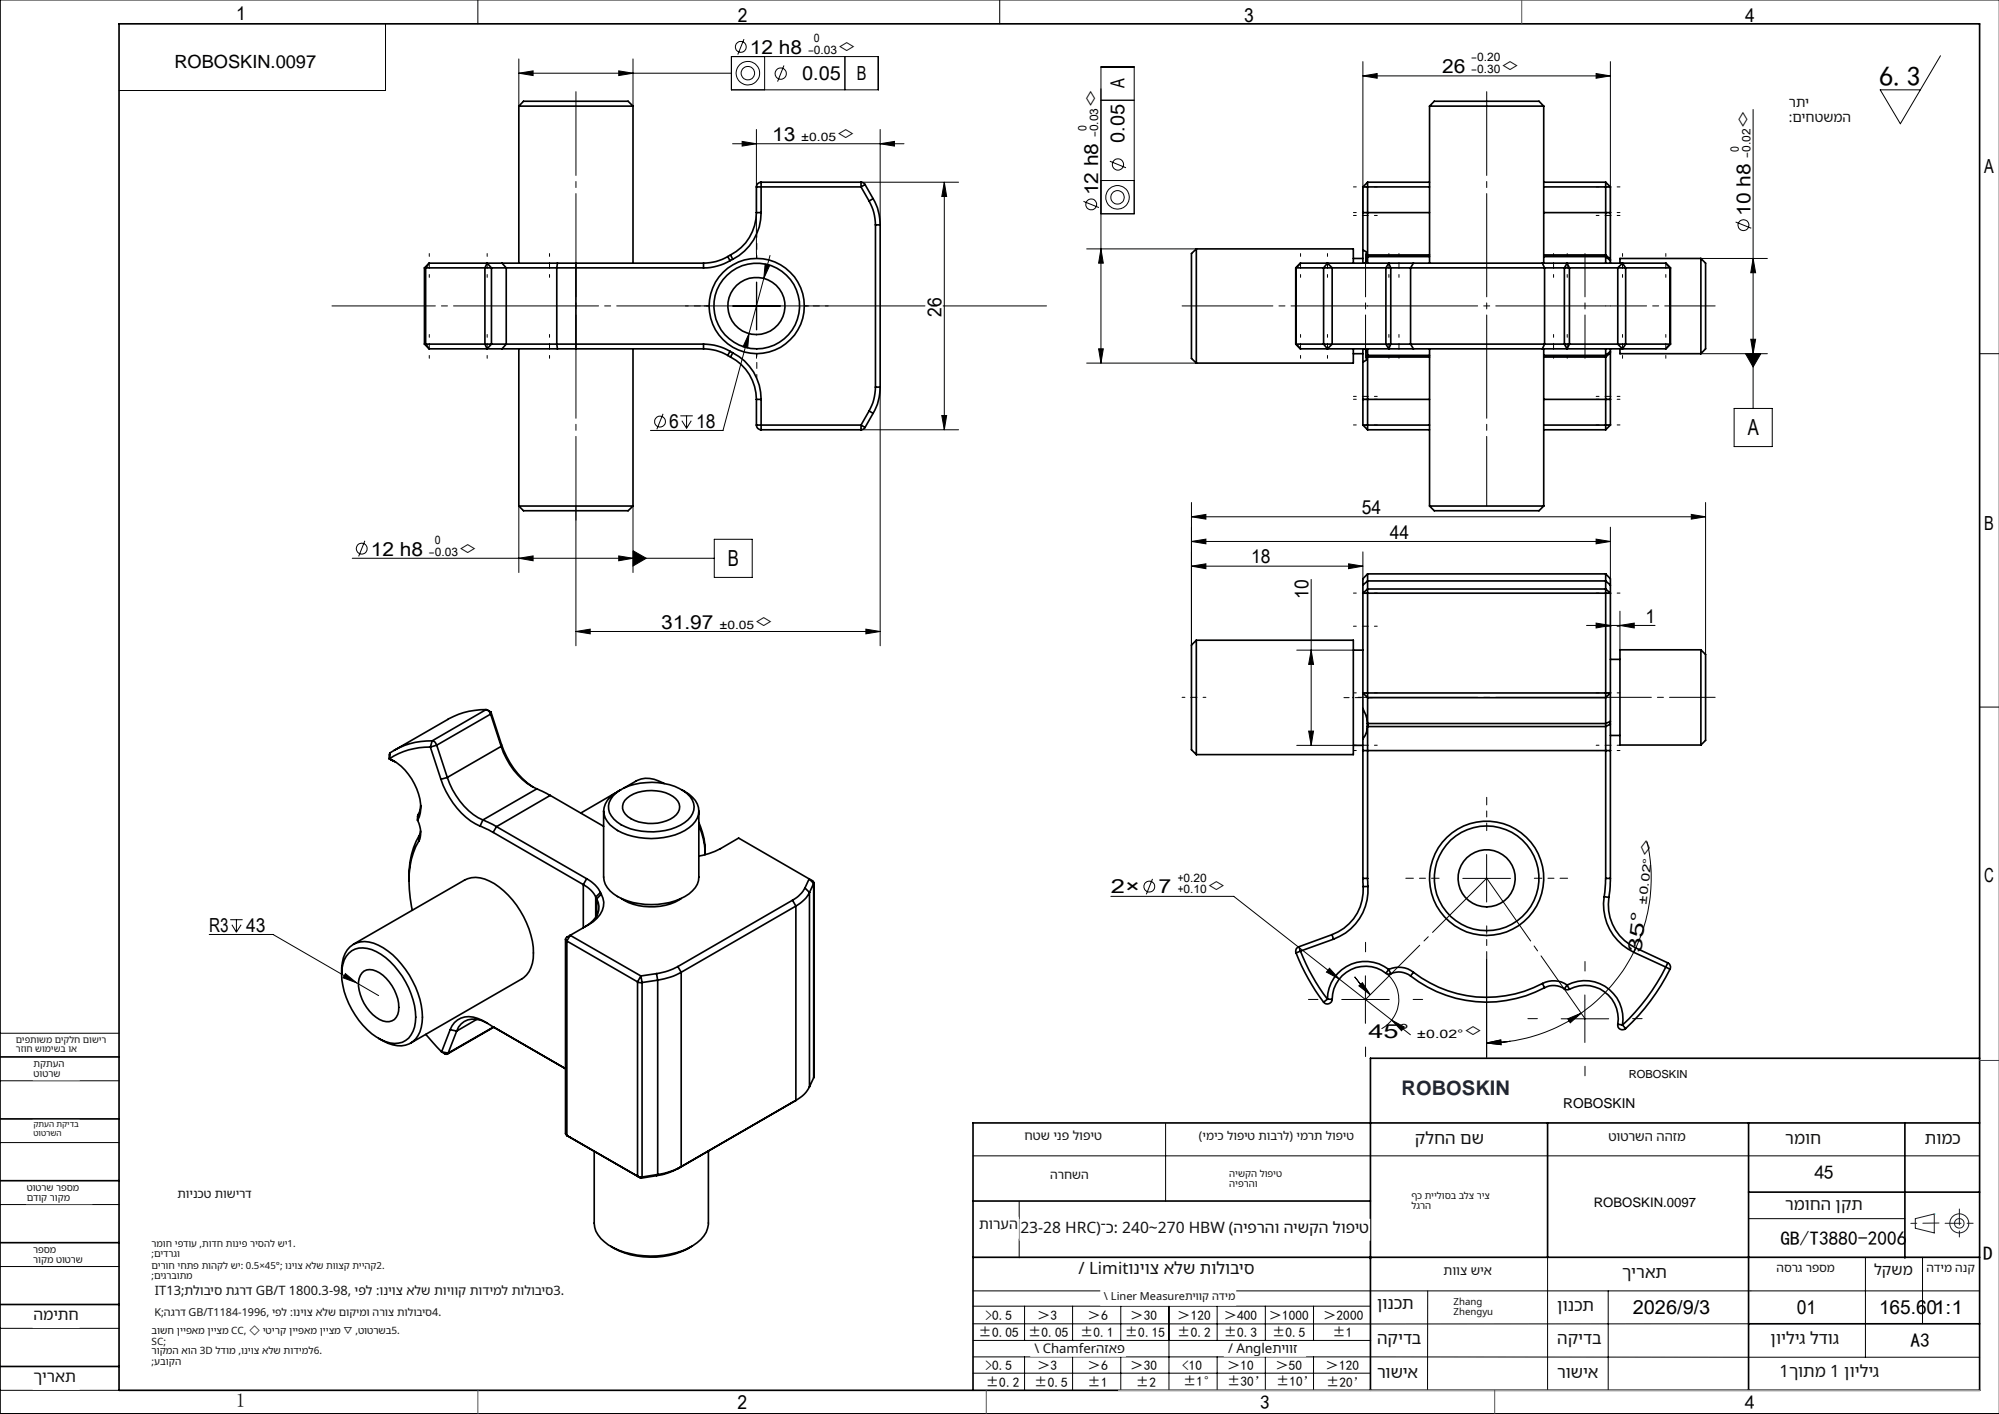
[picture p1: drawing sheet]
<svg xmlns="http://www.w3.org/2000/svg" width="420mm" height="297mm" viewBox="0 0 420 297" stroke-linecap="round" stroke-linejoin="round" font-family="sans-serif">
<g fill="none" stroke="#000" stroke-width=".21">
<path d="M100.4 0v5M210 0v5M420 0h-419.9v297h419.9M81 5v14h-56M109 15.4l3-.5v1zM109 12.4v9.9M109 15.4h44.7M130 14.9l3 .5-3 .5zM133 12.4v9.9M153.7 11.9h30.8v7h-30.8zM156.3 8.2l-1.3 3.3M160.7 11.9v7"/>
<path d="M164.7 13.8l-1.3 3.3M177.5 11.9v7M286.3 15.9l3-.5v1zM286.3 12.9v31.8M286.3 15.9h52M335.4 15.4l2.9 .5-2.9 .5zM338.3 12.9v31.8M407.7 11.7l-8.4 14.3-4.3-7.1h8.5M153.9 30.2h36M155.9 29.7l3 .5-3 .5zM158.9 27.2v26.1M180.9 38.3h20.5"/>
<path d="M184.9 30.2l3-.5v1zM184.9 27.2v20M198.4 38.3v52M198.4 38.3l.5 3h-1zM231.3 21.1h7M231.3 37.9h7M233.2 33.9l3.4 1.3M368.3 23v62.8M158.9 59.3v10M159 59.3v10M160.5 58.5l-8.6 31.9h-15.2M160.8 55.5l.9 .2-1.2 2.8z"/>
<path d="M161.8 53.7l-1.3 4.8M227.6 42.3l3.3 1.3M228.3 52.3h23.1M231.3 44.9h7v-30.8h-7v62.2M231.3 52.3l.5 3h-1zM357.4 54.3h13.9M364.7 46.6l3.2 1.3M368.3 54.3l.6 3h-1.1zM153.9 64.3h10.1M157.4 70.1l-.3 3-1-.3zM228.3 76.3h23.1M230.8 73.3h1l-.5 3z"/>
<path d="M357.4 74.3h13.9M366.7 74.3h3.3l-1.7 2.8zM367.8 71.3h1.1l-.6 3zM415.9 74.3h4.1M139.3 86.9l-1.3 3.3M142.9 87.3h2.7M143.3 88.4l1 1.6M144.3 87.3v2.7M145.2 88.4l-.9 1.6M180.9 90.3h20.5M184.9 81.3v54.3M197.9 87.3h1l-.5 3z"/>
<path d="M364.3 85.8h8.1v8h-8.1zM74 117.3h76.1M76.7 113.6l-1.3 3.3M109 117.3l3-.5v1zM109 106.3v14M121 106.3v29.3M130 116.8l3 .5-3 .5zM133 115.7l2.8 1.6-2.8 1.6zM133 106.3v14M150.1 113.3h7.9v8h-7.9zM250.3 113.7l3.1-.5v1zM250.3 108.5l3.1-.4v.9z"/>
<path d="M250.3 118.9l3.1-.5v1zM250.3 105.5v30M250.3 108.5h108.1M250.3 118.9h36M250.3 113.7h88M283.4 118.4l2.9 .5-2.9 .5zM286.3 115.9v5.7M335.4 113.2l2.9 .5-2.9 .5zM338.3 110.7v10.9M355.4 108.1l3 .4-3 .5zM358.4 105.5v32M121 132.6l3-.5v1z"/>
<path d="M121 132.6h63.9M181.9 132.1l3 .5-3 .5zM272.5 136.6h11.8M275.5 121.7v34.9M275.5 136.6l.5 3h-1zM333.3 131.4h14.4M335.4 130.9l2.9 .5-2.9 .5zM340.4 131.4l3-.5v1zM340.4 128.4v8.1M272.5 156.6h11.8M275 153.6h1l-.5 3zM415.9 148.5h4.1"/>
<path d="M312.3 179.5v10M346 176.8a34.5 34.5 0 0 1-13.8 36M44 196.3h13.4l22.2 12.8M48.4 193.2h2.6M48.7 194.2l1 1.6M49.7 193.2v2.6M50.7 194.2l-1 1.6M233.4 188.3h25.8l37.1 29M242.1 184.6l-1.3 3.3M307.3 184.5h10.1M0 217h25M72.6 204.5l2.3 1.9-2.8-1z"/>
<path d="M279.3 203.4l2.1 2.2-2.7-1.4zM281.9 209.9h10M284.6 205.2l3.3 3.7M285.5 207.1l.7-.7 1.7 2.5zM286.9 205v9.9M291.2 204.4a7 7 0 0 1-.9 11.7M292.4 214.3l2.7 1.4-.6 .8zM312.3 219.1l3-.7 .1 1zM312.3 201.5v20.6M317.3 218.7l-5 .4M328 214h10M329.4 214l2.8-1.2-2.3 2z"/>
<path d="M332.2 212.8a34.6 34.6 0 0 1-19.9 6.3M333 209v10M0 227h25M0 240h25M244.9 236v16.3M0 253h25M204.4 242.8h211.5M214.1 252.4v11.8M367.4 256h32.8M0 266h25M0 279h25M204.4 271.1h211.5"/>
<path d="M204.4 278.1h163M204.4 274.4h83.5M215.3 274.4v7.1M225.4 274.4v7.1M235.5 274.4v7.1M245.6 274.4v17.6M255.7 274.4v7.1M265.9 274.4v7.1M276 274.4v7.1M300 271.1l-.1 21M325.2 264.1v27.9M337.9 271.1v20.9"/>
<path d="M391.9 264.1v21M403.9 264.1v14M0 292h25M204.4 285l211.5 .1M204.4 288.4h83.5M204.5 281.5h83.5M215.3 285v7M225.4 285v7M235.5 285v7M255.7 285v7M265.9 285v7M276 285v7"/>
<path d="M287.9 292h128"/>
<circle cx="155.6" cy="9.8" r="1.14"/>
<circle cx="157.1" cy="15.4" r="1.42"/>
<circle cx="157.1" cy="15.4" r="2.47"/>
<circle cx="164" cy="15.4" r="1.18"/>
<circle cx="234.9" cy="34.5" r="1.18"/>
<circle cx="229.3" cy="42.9" r="1.14"/>
<circle cx="234.8" cy="41.4" r="2.47"/>
<circle cx="234.8" cy="41.5" r="1.42"/>
<circle cx="366.3" cy="47.3" r="1.15"/>
<circle cx="138.7" cy="88.6" r="1.15"/>
<circle cx="76" cy="115.2" r="1.15"/>
<circle cx="241.5" cy="186.2" r="1.14"/>
</g>
<g fill="none" stroke="#191924" stroke-width=".21">
<path d="M402.4 256l4-1v4l-4-1z"/>
<circle cx="411.7" cy="257" r="1"/>
<circle cx="411.7" cy="257" r="2"/>
</g>
<path d="M121 72.3v-16M286.9 72.3v-16M312.4 72.3v-16M333 72.3v-16" fill="none" stroke="#000" stroke-width=".21" stroke-dasharray="30.5 1.3 1.3 1.3" stroke-dashoffset="24.4"/>
<path d="M121 22.3v33M312.4 22.3v33M121 73.3v33M312.4 73.3v33" fill="none" stroke="#000" stroke-width=".21" stroke-dasharray="30.5 1.3 1.3 1.3" stroke-dashoffset="15.9"/>
<g fill="none" stroke="#000" stroke-width=".21" stroke-dasharray="30.5 1.3 1.3 1.3">
<path d="M121 22.3v-3M312.4 22.3v-3M121 56.3v-1M158.9 54.3v-1M286.9 53.3v3M312.4 56.3v-1M333 53.3v3M121 72.3v1M148.9 64.3h-1M158.9 74.3v1M168.9 64.3h1M251.4 64.3h-3"/>
<path d="M286.9 75.3v-3M287.4 64.3h-.1M312.4 72.3v1M333 75.3v-3M337.4 64.3h1M357.4 64.3h3M121 106.3v3M287.4 146.5h-2.1M337.4 146.5h1M340.4 146.5h-2M357.4 146.5h3M286.9 199.9v-2"/>
<path d="M276.9 209.9h-2M286.9 219.9v2M296.9 209.9h2M323 214h-2M333 204v-2M343 214h2M333 224v2"/>
</g>
<g fill="none" stroke="#000" stroke-width=".21" stroke-dasharray="30.5 1.3 1.3 1.3" stroke-dashoffset="29.9">
<path d="M289.4 39.3h-5M335.4 39.3h5M90.2 58.3v-5M102.4 58.3v-5M115.5 53.3v5M159 54.3v-5M273.3 58.3v-5M278.9 58.3v-5M284.4 44.6h5M284.4 45.3h5M291.8 58.3v-5M293.9 53.3v5"/>
<path d="M326.4 53.3v5M329.3 58.3v-5M340.4 44.6h-5M340.4 45.3h-5M340.9 58.3v-5M350 58.3v-5M90.2 70.3v5M102.4 70.3v5M115.5 75.3v-5M149 64.3h-5M159 74.3v5M169 64.3h5"/>
<path d="M273.3 70.3v5M278.9 70.3v5M291.8 70.3v5M293.9 75.3v-5M326.4 75.3v-5M329.3 70.3v5M340.9 70.3v5M350 70.3v5M284.4 83.3h5M284.4 83.9h5M289.4 89.3h-5M335.4 89.3h5"/>
<path d="M340.4 83.3h-5M340.4 83.9h-5M289.4 131.5h-5M289.4 124.6h-5M335.4 131.5h5M335.4 124.6h5M253.4 146.5h-5M284.4 156.5h5M284.4 157.6h5M289.4 145.5h-5M335.4 145.5h5M340.4 156.5h-5"/>
<path d="M340.4 157.6h-5"/>
</g>
<path d="M69.8 64.3h150.1" fill="none" stroke="#000" stroke-width=".21" stroke-dasharray="30.5 1.3 1.3 1.3" stroke-dashoffset="8.8"/>
<path d="M337.4 64.3h-50M337.4 146.5h-50" fill="none" stroke="#000" stroke-width=".21" stroke-dasharray="30.5 1.3 1.3 1.3" stroke-dashoffset="7.4"/>
<path d="M251.4 64.3h35.9M312.4 184.5l-25.5 25.4M312.4 184.5l20.6 29.5" fill="none" stroke="#000" stroke-width=".21" stroke-dasharray="30.5 1.3 1.3 1.3" stroke-dashoffset="14.4"/>
<path d="M357.4 64.3h-19" fill="none" stroke="#000" stroke-width=".21" stroke-dasharray="30.5 1.3 1.3 1.3" stroke-dashoffset="22.9"/>
<path d="M357.4 146.5h-17" fill="none" stroke="#000" stroke-width=".21" stroke-dasharray="30.5 1.3 1.3 1.3" stroke-dashoffset="23.9"/>
<path d="M282.4 146.5h6" fill="none" stroke="#000" stroke-width=".21" stroke-dasharray="30.5 1.3 1.3 1.3" stroke-dashoffset="29.4"/>
<path d="M312.4 174.5v-7M302.4 184.5h-7M312.4 194.5v7M322.4 184.5h7" fill="none" stroke="#000" stroke-width=".21" stroke-dasharray="30.5 1.3 1.3 1.3" stroke-dashoffset="28.9"/>
<g fill="none" stroke="#000" stroke-width=".35">
<path d="M25 5h390.9v287h-390.9zM109 22.3h24M109 22.3l1-1h22l1 1M109 22.3v33M133 22.3v33M158.9 39.3h22M158.9 39.3v5.4M159.9 38.3a.96 .96 0 0 0-1 1M159.9 38.3v6.4M159.9 38.3h21M180.9 38.3l.5 .1 .4 .4M180.9 39.3l1.7 2.9"/>
<path d="M180.9 38.3v1M181.8 38.8l-.9 .5M181.8 38.8l1.6 2.9M286.3 39.3h14.1M286.3 39.3v5.4M287.3 38.3v15.2M287.3 38.3h13.1M287.3 38.3l-1 1M300.4 22.3h23.9M300.4 22.3l.9-1h22.1l.9 1M300.4 22.3v33M324.3 39.3h14"/>
<path d="M324.3 38.3h13.1M324.3 22.3v33M337.4 38.3v15.2M337.4 38.3l.9 1M338.3 39.3v5.4M89.2 56.3h.2M89.2 56.3v16M89.4 56.3h12.5M89.4 56.3v16M90.2 55.3h12.1M90.2 55.3l-1 1M90.2 55.3l-.8 1"/>
<path d="M101.9 56.3h1.4M101.9 56.3v16M102.3 55.3l-.4 1M102.3 55.3l1 1M102.3 55.3h3.2M103.3 56.3v16M103.3 56.3h3.1M105.5 55.3h11.6M105.5 55.3l.9 1M106.4 56.3h10.6M106.4 56.3v16M117 56.3h30.8"/>
<path d="M117 56.3v16M117.1 55.3h3.9M117.1 55.3l-.1 1M121 55.3h26.8M121 55.3v18M147.8 55.3v1M152.9 53.9a10 10 0 0 1-5.1 1.4M152.9 53.9l.5 .8M153.4 54.7a11 11 0 0 1-5.6 1.6M153.5 53.5l-.6 .4M153.5 53.5l.5 1M154 54.5l-.6 .2"/>
<path d="M158.9 44.7a10 10 0 0 1-5.4 8.8M158.9 44.7h1M159.9 44.7a10.9 10.9 0 0 1-5.9 9.8M182.6 42.2a10.2 10.2 0 0 1 1.3 5M183.4 41.7a11.2 11.2 0 0 1 1.5 5.5M183.4 41.7l-.8 .5M183.9 47.2v34.1M183.9 47.2h1M184.9 47.2v34.1M251.4 52.3l-1.1 1v22l1.1 1M251.4 52.3v24M251.4 52.3h32.9v3"/>
<path d="M272.2 56.3h.1M272.2 56.3v16M272.3 56.3h5.8M272.3 56.3v16M273.2 55.3h5.7M273.2 55.3l-1 1M273.2 55.3l-.9 1M278.1 56.3h1.8M278.1 56.3v16M278.9 55.3h12.9M278.9 55.3l1 1M278.9 55.3l-.8 1"/>
<path d="M279.9 56.3h11.3M279.9 56.3v16M284.3 54.3h2M286.3 52.5l.6 .3 .4 .8M286.3 52.5v2.8M286.3 44.7v7.8M286.3 44.7h14.1M287.3 53.9l-.5 1.4M287.3 53.6v.3M287.3 53.9v1.4M287.3 53.5v.4M287.3 53.9h.1"/>
<path d="M287.3 53.5v.1M287.3 53.9h13.1M287.3 53.5h13.1M291.2 56.3h1M291.2 56.3v16M291.8 55.3h5.2M291.8 55.3l-.6 1M291.8 55.3l.4 1M292.2 56.3h4.2M292.2 56.3v16M296.4 56.3h28.1M296.4 56.3v16"/>
<path d="M297 55.3h27.1M297 55.3l-.6 1M324.1 55.3h5.1M324.1 55.3l.4 1M324.3 44.7h14M324.3 53.9h13.1M324.3 53.5h13.1M324.5 56.3h4.2M324.5 56.3v16M328.7 56.3h1M328.7 56.3v16M329.2 55.3h11.7"/>
<path d="M329.2 55.3l.5 1M329.2 55.3l-.5 1M329.7 56.3h10.2M329.7 56.3v16M337.4 53.9v1.4M337.4 53.5v.4M337.4 53.9l.9 .8M337.4 53.5l.9 1M338.3 54.7v.6M338.3 54.5v.2M338.3 44.7v9.8M339.9 56.3h1.7"/>
<path d="M339.9 56.3v16M340.9 55.3h9.1M340.9 55.3l-1 1M340.9 55.3l.7 1M341.6 56.3h9.3M341.6 56.3v16M350 55.3l1 1M350 55.3l.9 1M350.9 56.3h.1M350.9 56.3v16M351 56.3v16M357.4 54.3v20"/>
<path d="M357.4 54.3h-17v1M357.4 54.3l1 1v18l-1 1M89.2 72.3h.2M89.2 72.3l1 1M89.4 72.3h12.5M89.4 72.3l.8 1M90.2 73.3h12.1M101.9 72.3h1.4M101.9 72.3l.4 1M102.3 73.3h3.2M103.3 72.3l-1 1M103.3 72.3h3.1"/>
<path d="M105.5 73.3h11.6M106.4 72.3h10.6M106.4 72.3l-.9 1M109 73.3v33M117 72.3h30.8M117 72.3l.1 1M117.1 73.3h3.9M121 73.3h26.8M133 73.3v33M147.8 72.3a11 11 0 0 1 5.6 1.5M147.8 73.3a10 10 0 0 1 5.1 1.3M147.8 72.3v1"/>
<path d="M152.9 74.6l.6 .4M153.4 73.8l.6 .3M153.4 73.8l-.5 .8M153.5 75a10 10 0 0 1 5.4 8.9M154 74.1a10.8 10.8 0 0 1 5.9 9.8M154 74.1l-.5 .9M272.2 72.3h.1M272.2 72.3l1 1M272.3 72.3h5.8M272.3 72.3l.9 1M273.2 73.3h5.7M278.1 72.3h1.8"/>
<path d="M278.1 72.3l.8 1M278.9 73.3h12.9M279.9 72.3h11.3M279.9 72.3l-1 1M284.3 73.3v3h-32.9M284.3 74.3h2M286.3 73.3v2.8M286.3 76.1v7.8M286.8 73.3l.4 .8 .1 .5M287.3 74.6v.4M287.3 75l-.2 .5-.8 .6M287.3 74.6h.1"/>
<path d="M287.3 75h.1M287.3 73.3v1.3M287.3 75v15.3M287.3 74.6h13.1M287.3 75h13.1M291.2 72.3h1M291.2 72.3l.6 1M291.8 73.3h5.2M292.2 72.3h4.2M292.2 72.3l-.4 1M296.4 72.3h28.1M296.4 72.3l.6 1"/>
<path d="M297 73.3h27.1M300.4 73.3v33M324.1 73.3h5.1M324.3 73.3v33M324.3 74.6h13.1M324.3 75h13.1M324.5 72.3h4.2M324.5 72.3l-.4 1M328.7 72.3h1M328.7 72.3l.5 1M329.2 73.3h11.7M329.7 72.3h10.2"/>
<path d="M329.7 72.3l-.5 1M337.4 73.3v1.3M337.4 74.6v.4M337.4 75v15.3M338.3 73.3v.5M338.3 73.8v.3M338.3 74.1v9.8M338.3 73.8l-.9 .8M338.3 74.1l-.9 .9M339.9 72.3h1.7M339.9 72.3l1 1M340.4 73.3v1h17"/>
<path d="M340.9 73.3h9.1M341.6 72.3h9.3M341.6 72.3l-.7 1M350.9 72.3h.1M350.9 72.3l-.9 1M351 72.3l-1 1M158.9 89.3a.96 .96 0 0 0 1 1M158.9 89.3h22M158.9 83.9h1M158.9 83.9v5.4M159.9 83.9v6.4M159.9 90.3h21"/>
<path d="M180.9 89.3v1M180.9 89.3l.9 .5M181.8 89.8l-.4 .3-.5 .2M182.6 86.3l-1.7 3M182.6 86.3l.8 .5M183.4 86.8l-1.6 3M183.9 81.3a10.2 10.2 0 0 1-1.3 5M183.9 81.3h1M184.9 81.3a11.2 11.2 0 0 1-1.5 5.5M286.3 89.3h14.1M286.3 83.9h14.1M286.3 83.9v5.4"/>
<path d="M286.3 89.3l1 1M287.3 90.3h13.1M324.3 89.3h14M324.3 83.9h14M324.3 90.3h13.1M338.3 83.9v5.4M338.3 89.3l-.9 1M109 106.3h24M109 106.3l1 1h22l1-1M300.4 106.3h23.9M300.4 106.3l.9 1h22.1l.9-1M251.4 134.5v24"/>
<path d="M251.4 134.5h32.9v24h-32.9M251.4 134.5l-1.1 1v22l1.1 1M284.3 136.6h2M286.3 122.9v22.7M287.3 123.7v22.8M287.3 120.5v1.5M287.3 120.5l-1 1.1v1.3M287.3 122v1.7M287.3 123.7l-1 .9h52l-.9-.9M287.3 123.7h50.1M287.3 122h50.1M287.3 122l-1 .9"/>
<path d="M287.3 120.5h50.1M337.4 123.7v22.8M337.4 120.5v1.5M337.4 120.5l.9 1.1v1.3M337.4 122v1.7M337.4 122l.9 .9M338.3 122.9v22.7M338.3 138.5h2.1M357.4 136.5v20M357.4 136.5h-17v20h17M357.4 136.5l1 1v18l-1 1M81.8 159.4a11.8 11.8 0 0 1 6.5 11.4l-.6 1.5"/>
<path d="M81.8 159.4l.8 .4M82 158.1l-.2 .4v.9M82 158.1l-.2 1.3M82.6 159.8l.5 .3M90.4 156.9a14.9 14.9 0 0 0-8.6 2.5M90.4 156.9l2.2 6.8M90.8 155.6a1.12 1.12 0 0 1 1 .9M90.8 155.6a15.3 15.3 0 0 0-8.8 2.5M90.8 155.6l-.4 1.3M91.8 156.5l2.2 6.8M91.8 156.5l-1.4 .4M102.1 149a1.36 1.36 0 0 1 1 1"/>
<path d="M102.1 149a15.3 15.3 0 0 0-8 2.1l-11.3 6.5M102.1 149l-11.3 6.6M102.4 149.2l.8 .4M103.1 150l-11.3 6.5M103.1 150l2.2 6.8M103.2 149.6l-.1 .4M103.2 149.6l2.1 6.7M105.3 156.8a14.8 14.8 0 0 0 7.5 8.9M105.3 156.8l-11.3 6.5M105.3 156.3a17.2 17.2 0 0 0 6.7 9M105.3 156.3v.5M284.3 156.6h2"/>
<path d="M286.3 148.8l.6 1.3 .4 1.9M286.3 145.6v3.2M286.3 148.8v6.4M286.3 155.2v2.5M286.3 157.7v26.8M286.3 145.6h52M286.3 145.6l1 .9M286.3 157.7h52M287.3 152v.6M287.3 152.6l-.2 1.1-.8 1.5M287.3 152h50.1M287.3 152.6h.1"/>
<path d="M287.3 146.5v5.5M287.3 152.6v31.9M287.3 146.5h50.1M287.3 152.6h50.1M337.4 146.5v5.5M337.4 152v.6M337.4 152.6v31.9M338.3 145.6v5.9M338.3 151.5v.6M338.3 152.1v5.6M338.3 157.7v26.8M338.3 154.5h2.1"/>
<path d="M338.3 145.6l-.9 .9M338.3 151.5l-.9 .5M338.3 152.1l-.9 .5M87.7 172.3a5 5 0 0 1 .3 4.4M87.8 171.1l-.1 1.2M88 176.7a18.2 18.2 0 0 0-1.8 11.9l.4 2.6M88.1 175.5a17 17 0 0 0-2.2 9.6M88.1 175.5l-.1 1.2M88.4 174.6l-.3 .9M88.4 169.2l-.2 1.3-.4 .6M92.6 163.7a16.5 16.5 0 0 0 8.3 9.8M94 163.3a15.1 15.1 0 0 0 7.5 8.9"/>
<path d="M94 163.3l-1.4 .4M100.9 173.5l2.7 1.3M101.5 172.2l2.8 1.4M101.5 172.2l-.6 1.3M103.6 174.8l19 11M104.3 173.6l19 11M104.3 173.6l-.7 1.2M112.8 165.7l2.8 1.4M112.8 165.7l-11.3 6.5M115.6 167.1l-11.3 6.5M115.6 167.1l11.2 6.5M126.8 170.4v13.8a5.1 5.1 0 0 0 3 4.1 15.4 15.4 0 0 0 15-.6 4.6 4.6 0 0 0 2-3.5v-13.8"/>
<path d="M128.8 167.2a11 11 0 0 1 8.2-2.9 10.7 10.7 0 0 1 8 3 3.6 3.6 0 0 1-1.2 5.5 13.5 13.5 0 0 1-14.2-.2 3.5 3.5 0 0 1-.8-5.4zM129.2 166.6l-7.2 4.2M130.5 165.9a5.7 5.7 0 0 0-3.7 4.5 5.2 5.2 0 0 0 3 4 15.3 15.3 0 0 0 15-.6 4 4 0 0 0 0-7l-1.6-.9M131.8 167.6a8.7 8.7 0 0 1 10.2 .1 2.34 2.34 0 0 1-.5 3.9 9 9 0 0 1-9.6-.1 2.33 2.33 0 0 1-.1-3.9zM139.6 164.6a6 6 0 0 0-5.9-.6l-2.6 1.6M146.8 179.8a19.3 19.3 0 0 0 8.4-3.8l14.8 8.6M146.8 173.4l.2 .3a15.2 15.2 0 0 1 1.1 5.8M146.8 172.8a13.8 13.8 0 0 1 1.3 6.5M74.3 198.3l23.3-13.4a5.5 5.5 0 0 1 5.2 .2 18.3 18.3 0 0 1 9.2 16.2 5.4 5.4 0 0 1-2.4 4.3l-23.3 13.5M118.8 197.3v40.8l.3 .4M119.1 197.7l14.8 8.5M119.1 197.7v40.8"/>
<path d="M119.8 196.5l-.7 .3a.43 .43 0 0 0-.3 .5 .43 .43 0 0 0 .3 .4M119.8 196.5l14.9 8.5M119.8 196.5l-.7 1.2M122.6 185.8a5.8 5.8 0 0 1 2.6 2.6M122.6 185.8v9.1M123.3 184.6a6.6 6.6 0 0 1 2.9 2.9M123.3 184.6l-.7 1.2M125.2 188.4l.2 .4M125.2 188.4v4.2M125.4 188.8a3.9 3.9 0 0 1-1.6 5.3l-.9 .6M125.4 188.8v3.5M126.2 187.5l.1 .3"/>
<path d="M126.2 187.5l-1 .9M126.3 187.8a4.3 4.3 0 0 1-1.7 5.8l-4.8 2.9M126.3 187.8l-.9 1M130.6 188.7a12.2 12.2 0 0 0 12.5 0M166.5 189.1l-24.1 13.9M166.5 189.1l.7 1.2M167.2 190.3l-24.1 13.9M167.2 190.3v40.8M169.1 186.5a6.5 6.5 0 0 1-2.6 2.6M169.1 186.5l1 1M170 184.6l.9 .5 .1 .5M170 184.6l-.9 1.9"/>
<path d="M170 184.6l1 1M170.1 187.5a6.9 6.9 0 0 1-2.9 2.8M170.1 187.5v40.8M171 185.6l-.9 1.9M171 185.4v41M272.9 198.9a.96 .96 0 0 0-.6 1.3M272.9 198.9l.3 .9M273.2 199.8a42.5 42.5 0 0 0 5.7 10.1M273.2 199.8l-.9 .4M279.9 196.3l.3 1M279.9 196.3l-7 2.6M280.2 197.3l-7 2.5"/>
<path d="M286.3 184.5l.1 1.7M286.3 184.5h1M286.4 186.2a10 10 0 0 1-6.5 10.1M287.3 184.5l.1 1.7M287.4 186.2a11 11 0 0 1-7.2 11.1M287.4 186.2h-1M337 188.3a11 11 0 0 0 6.3 11.7M337 188.3l1 .2M337.4 184.5l-.4 3.8M337.4 184.5h.9M338 188.5a10 10 0 0 0 5.7 10.6M338.3 184.5l-.3 4"/>
<path d="M343.7 199.1l-.4 .9M343.7 199.1l6.7 3.1M71.8 204.6a6.6 6.6 0 0 1 2.4-6.2 5.4 5.4 0 0 1 5.3 .1 18.2 18.2 0 0 1 9.2 16.2 4.8 4.8 0 0 1-7.2 4.4l-1.9-1M73.3 200.2a4.4 4.4 0 0 1 4.8-.7 16.1 16.1 0 0 1 8.7 10.5 8.4 8.4 0 0 1-.9 8 4.8 4.8 0 0 1-5.9 .4 16.8 16.8 0 0 1-8.2-14.9 5.4 5.4 0 0 1 1.5-3.3zM76.1 204.4a2.75 2.75 0 0 1 3.6-.1 9.1 9.1 0 0 1 4 8.1 2.48 2.48 0 0 1-4 1.7 9.2 9.2 0 0 1-4.4-7.8l.4-1.4zM89.5 217.3l3.3 3.6M94.6 216.3l-1.8 4.6M94.6 216.3l1.4 .3M96 216.6l-1.8 4.6M100.2 214.1l-4.2 2.5M102.2 214.8a4.1 4.1 0 0 0-6.2 1.8M103.6 215.7l-.4-.3a11.3 11.3 0 0 0-4.7-1.9 4.1 4.1 0 0 0-3.9 2.8"/>
<path d="M103.6 215.7l15.2 8.8M103.6 215.7l.7 .4M103.7 215.7l-9.5 5.5M103.8 215.8l-9.8 5.6M133.9 206.2l1 .2M133.9 206.2v40.8M134.7 205l.2 1.4M134.7 205l-.8 1.2M134.9 206.4v40.8M137.9 204.5l-3.2 .5M137.9 204.5l.3 1.4M138.2 205.9l-3.3 .5"/>
<path d="M138.2 205.9v40.8M142.4 203a12.9 12.9 0 0 1-4.5 1.5M142.4 203l.7 1.2M143.1 204.2a14.2 14.2 0 0 1-4.9 1.7M143.1 204.2v40.9M272.3 200.2a43.8 43.8 0 0 0 5.8 10.3M278.9 209.9l-.8 .6M278.9 209.9h1M279.9 209.9a1.01 1.01 0 0 1-.7 .9 1.01 1.01 0 0 1-1.1-.3M291.2 204.4a7 7 0 0 0-7.4-.7 7 7 0 0 0-3.9 6.2M291.2 204.4l.3 .2 .7-.1M291.8 203.6a5 5 0 0 1 5.2 .6"/>
<path d="M291.8 203.6a8 8 0 0 0-8.4-.9 8 8 0 0 0-4.5 7.2M291.8 203.6l-.6 .8M291.8 203.6l.4 .9M292.2 204.5a4 4 0 0 1 4.2 .5M296.4 205a26 26 0 0 0 28.1 2.5M297 204.2a25 25 0 0 0 27.1 2.4M297 204.2l-.6 .8M324.1 206.6a5 5 0 0 1 5.1 .3M324.1 206.6l.4 .9M324.5 207.5a4 4 0 0 1 4.2 .2M328.7 207.7l.4 .2 .6-.1M329.2 206.9a8 8 0 0 1 8.5 .6 8 8 0 0 1 3.2 7.8"/>
<path d="M329.2 206.9l.5 .9M329.2 206.9l-.5 .8M329.7 207.8a7 7 0 0 1 7.4 .5 7 7 0 0 1 2.8 6.8M339.9 215.1a1 1 0 0 0 .5 1.1 1 1 0 0 0 1.2-.2M339.9 215.1l1 .2M340.9 215.3l.7 .7M343.3 200l6.7 3.1M350 203.1a42.3 42.3 0 0 1-9.1 12.2M350 203.1l.9 .5M350.4 202.2a1.02 1.02 0 0 1 .5 1.4M350.4 202.2l-.4 .9M350.9 203.6a43.8 43.8 0 0 1-9.3 12.4"/>
<path d="M0 222h25M0 235h25M92.8 220.9l.9 .5h.3l.2-.2M92.8 220.9l1.4 .3M119.1 238.5l14.8 8.5M119.1 238.5l15.6 9M167.2 231.1l-24.8 14.4M167.2 231.1l-.7 .4M170.1 228.3a6.4 6.4 0 0 1-2.9 2.8M171 226.4l-.9 1.9M171 226.2v.2M325.2 235.9v28.2"/>
<path d="M367.4 235.9v56.1M400.2 235.9v28.3M415.9 235.9h-211.5v56.1M415.9 222.3h-128v69.7M0 248h25M133.9 247l1 .2M133.9 247l.8 .5M134.9 247.2l-.2 .3M137.9 246.9l-3.2 .6M138.2 246.7l-3.3 .5M138.2 246.7l-.3 .2M142.4 245.5a12.9 12.9 0 0 1-4.5 1.4"/>
<path d="M143.1 245.1a15.3 15.3 0 0 1-4.9 1.6M143.1 245.1l-.7 .4M148.8 241.8v15.1a5.5 5.5 0 0 1-3.2 4.8 18.5 18.5 0 0 1-17.8-.2 5.9 5.9 0 0 1-3-4.6v-15.1M204.4 252.3h83.5M367.4 250.4h48.5M0 261h25M0 274h25M128.3 261.8a17 17 0 0 0 17 0M204.4 264.1h211.5M367.4 278.1h48.5M0 287h25"/>
<circle cx="158.9" cy="64.3" r="6"/>
<circle cx="159" cy="64.3" r="10"/>
<circle cx="159" cy="64.3" r="9"/>
<circle cx="312.4" cy="184.5" r="6"/>
<circle cx="312.4" cy="184.5" r="12"/>
<circle cx="312.4" cy="184.5" r="11"/>
</g>
<path d="M407.4 256.9l-5.9 .1M408.7 256.9h6M411.7 253.9v6" fill="none" stroke="#191924" stroke-width=".21" stroke-dasharray="6.3 1.3 1.3 1.3" stroke-dashoffset="3"/>
<path d="M235 292h180.9" fill="none" stroke="#c0c0c0" stroke-width=".21"/>
<path d="M319.7 0v5M415.9 222.7h4.1M100.4 292v5M207.2 292v5M314 292v5" fill="none" stroke="#00f" stroke-width=".21"/>
<path d="M406.4 255h.1" fill="none" stroke="#0ff" stroke-width=".21"/>
<g fill="#000">
<path d="M130 14.9l3 .5-3 .5zM109 15.4l3-.5v1zM160.8 55.5l-.3 3 1.2-2.8zM157.4 70.1l-1.3 2.7 1 .3zM109 117.3l3-.5v1zM130 116.8l3 .5-3 .5zM72.6 204.5l-.5 .9 2.8 1zM292.4 214.3l2.1 2.2 .6-.8zM279.3 203.4l-.6 .8 2.7 1.4z"/>
<path d="M286.3 15.9l3-.5v1zM335.4 15.4l2.9 .5-2.9 .5z"/>
<path d="M184.9 30.2l3-.5v1zM155.9 29.7l3 .5-3 .5zM181.9 132.1l3 .5-3 .5zM121 132.6l3-.5v1z"/>
<path d="M198.4 38.3l.5 3h-1zM197.9 87.3h1l-.5 3zM231.3 52.3l.5 3h-1zM230.8 73.3h1l-.5 3zM368.3 54.3l.6 3h-1.1zM367.8 71.3h1.1l-.6 3z"/>
<path d="M133 115.7v3.2l2.8-1.6zM366.7 74.3l1.6 2.8 1.7-2.8z"/>
<path d="M250.3 108.5l3.1-.4v.9zM355.4 108.1l3 .4-3 .5z"/>
<path d="M250.3 118.9l3.1-.5v1zM283.4 118.4l2.9 .5-2.9 .5z"/>
<path d="M275.5 136.6l.5 3h-1zM275 153.6h1l-.5 3z"/>
<path d="M335.4 130.9l2.9 .5-2.9 .5zM340.4 131.4l3-.5v1zM250.3 113.7l3.1-.5v1zM335.4 113.2l2.9 .5-2.9 .5z"/>
<path d="M285.5 207.1l.7-.7 1.7 2.5zM312.3 219.1l3-.7 .1 1z"/>
<path d="M312.3 219.1l3-.7 .1 1zM329.4 214l2.8-1.2-2.3 2z"/>
</g>
<g fill="#fff" stroke="#fff" stroke-width=".35">
<path d="M36.7 9.6h31v5.9h-31z"/>
<path d="M334.9 250.2h22.4v4.3h-22.4z"/>
<path d="M37.3 249.6h15.6v4.8h-15.6z"/>
<path d="M31.8 260.2h31.5v4.2h-31.5z"/>
<path d="M31.8 264.9h56.1v4.3h-56.1z"/>
<path d="M31.8 269.7h87.5v4.2h-87.5z"/>
<path d="M31.8 274.4h61.5v4.3h-61.5z"/>
<path d="M31.8 278.5h54.1v4.4h-54.1z"/>
<path d="M31.8 282.7h37v4.5h-37z"/>
<path d="M375.9 20.2h17.4v6h-17.4z"/>
<path d="M5.6 248.5h13.6v4.3h-13.6z"/>
<path d="M7 274.5h9.6v4.3h-9.6z"/>
<path d="M7 287.5h9.6v4.3h-9.6z"/>
<path d="M7 261.5h10.9v4.2h-10.9z"/>
<path d="M3.3 217.4h19.1v4.2h-19.1z"/>
<path d="M7 235.4h9.6v4.2h-9.6z"/>
<path d="M7.1 222.5h9.5v4.2h-9.5z"/>
<path d="M296.6 250.2h20.3v4.3h-20.3z"/>
<path d="M404.4 237.3h8.2v4.2h-8.2z"/>
<path d="M215.3 237.3h16.3v4.2h-16.3z"/>
<path d="M251.9 237.3h32.6v4.2h-32.6z"/>
<path d="M205.7 255.8h8.2v4.2h-8.2z"/>
<path d="M220.6 245.5h8.2v4.3h-8.2z"/>
<path d="M258.3 245.5h16.3v4.3h-16.3z"/>
<path d="M214.4 256.2h73.3v4.2h-73.3z"/>
<path d="M375.1 237.3h16.3v4.3h-16.3z"/>
<path d="M337.9 237.3h16.3v4.3h-16.3z"/>
<path d="M342.2 224.2h50.8v4.4h-50.8z"/>
<path d="M297.3 237.3h16.3v4.2h-16.3z"/>
<path d="M404.8 265.2h10.2v4.2h-10.2z"/>
<path d="M393.7 265.2h8.2v4.2h-8.2z"/>
<path d="M289.3 272h10.2v4.2h-10.2z"/>
<path d="M303.3 265.5h10.2v4.2h-10.2z"/>
<path d="M289.3 279.5h10.2v4.2h-10.2z"/>
<path d="M327.2 286.5h10.2v4.3h-10.2z"/>
<path d="M373 286.3h36.6v4.2h-36.6z"/>
<path d="M327.2 279.4h10.2v4.2h-10.2z"/>
<path d="M373.2 265.2h12.3v4.2h-12.3z"/>
<path d="M289.3 286.6h10.2v4.2h-10.2z"/>
<path d="M305.4 272.5h12.2v4.3h-12.2z"/>
<path d="M231.3 271.1h28.3v3h-28.3z"/>
<path d="M216.6 281.9h19.8v2.9h-19.8z"/>
<path d="M257.3 281.9h16.9v2.9h-16.9z"/>
<path d="M225.7 264.7h39.5v5.2h-39.5z"/>
<path d="M372 279.5h16.3v4.2h-16.3z"/>
<path d="M340.8 265.5h10.2v4.2h-10.2z"/>
<path d="M327.2 272.5h10.2v4.3h-10.2z"/>
<path d="M375.1 251.4h16.3v4.2h-16.3z"/>
<path d="M328.5 229.2h78.3v4.4h-78.3z"/>
<path d="M342.2 223.6h51.5v3.6h-51.5z"/>
</g>
<text font-size="5.8" x="394.8" y="18">6.3</text>
<g font-size="4.7">
<text x="367.2" y="91.5">A</text>
<text x="152.9" y="118.9">B</text>
</g>
<text font-size="4.2" fill="#1f2633" x="294.5" y="230">ROBOSKIN</text>
<g font-size="4.1">
<text x="49.6" y="4.3">1</text>
<text x="155.1" y="4.6">2</text>
<text x="261.4" y="4.6">3</text>
<text x="366.6" y="4.6">4</text>
<text x="157.5" y="11.3">12 h8</text>
<text x="175.9" y="11.3">◇</text>
<text x="168.5" y="16.8">0.05</text>
<text x="180" y="16.8">B</text>
<text x="303" y="15.4">26</text>
<text x="315.2" y="15.4">◇</text>
<text x="230.8" y="22.7" transform="rotate(-90 230.8 22.7)">◇</text>
<text x="236.3" y="18.6" transform="rotate(-90 236.3 18.6)">A</text>
<text x="162.2" y="29.6">13</text>
<text x="175.7" y="29.6">◇</text>
<text x="367.8" y="27.1" transform="rotate(-90 367.8 27.1)">◇</text>
<text x="236.3" y="30" transform="rotate(-90 236.3 30)">0.05</text>
<text x="230.8" y="41" transform="rotate(-90 230.8 41)">12 h8</text>
<text x="416.9" y="36.3">A</text>
<text x="367.8" y="45.4" transform="rotate(-90 367.8 45.4)">10 h8</text>
<text x="197.8" y="66.5" transform="rotate(-90 197.8 66.5)">26</text>
<text x="140.6" y="90">6</text>
<text x="146.3" y="90">18</text>
<text x="286.1" y="107.9">54</text>
<text x="292" y="113.1">44</text>
<text x="416.9" y="111.3">B</text>
<text x="77.9" y="116.7">12 h8</text>
<text x="96.2" y="116.7">◇</text>
<text x="262.9" y="118.3">18</text>
<text x="274.9" y="125.7" transform="rotate(-90 274.9 125.7)">10</text>
<text x="345.7" y="130.8">1</text>
<text x="138.9" y="132">31.97</text>
<text x="158.5" y="132">◇</text>
<text x="347" y="180.3" transform="rotate(-84 347 180.3)">◇</text>
<text x="416.9" y="185.3">C</text>
<text x="233.4" y="187.7">2×</text>
<text x="243.4" y="187.7">7</text>
<text x="253.6" y="187.7">◇</text>
<text x="44" y="195.9">R3</text>
<text x="51.7" y="195.9">43</text>
<text x="344.9" y="200.1" transform="rotate(-84 344.9 200.1)">3 5 °</text>
<text x="287.5" y="218">45°</text>
<text x="307.5" y="218.1">◇</text>
<text x="381.2" y="247.7">45</text>
<text x="374.1" y="261.4">GB/T3880-2006</text>
<text x="416.7" y="264.6">D</text>
<text x="343.1" y="276">2026/9/3</text>
<text x="377.5" y="276">01</text>
<text x="394.8" y="276">165.601:1</text>
<text x="401.4" y="283">A3</text>
<text x="49.6" y="295.6">1</text>
<text x="154.9" y="296">2</text>
<text x="264.7" y="296">3</text>
<text x="366.6" y="296">4</text>
</g>
<text font-size="3.8" x="36.7" y="14.2">ROBOSKIN.0097</text>
<g font-size="3.5" fill="#111">
<text x="297.3" y="240.2">קלחה םש</text>
<text x="375.1" y="240.2">רמוח</text>
<text x="404.4" y="240.2">תומכ</text>
<text x="375.1" y="254.2">רמוחה ןקת</text>
<text x="226.6" y="267.6">/ Limitוניוצ אלש תולוביס</text>
<text x="340.8" y="268.4">ךיראת</text>
<text x="289.3" y="274.9">ןונכת</text>
<text x="327.2" y="275.4">ןונכת</text>
<text x="289.3" y="282.4">הקידב</text>
<text x="327.2" y="282.3">הקידב</text>
<text x="372" y="282.4">ןויליג לדוג</text>
<text x="289.3" y="289.5">רושיא</text>
<text x="327.2" y="289.4">רושיא</text>
<text x="373.9" y="289.2">1ךותמ 1 ןויליג</text>
</g>
<g font-size="3.3" fill="#111">
<text x="214.4" y="258.9">23-28 HRC(־כ: 240~270 HBW )היפרהו הישקה לופיט</text>
<text x="7" y="277.2">המיתח</text>
<text x="7" y="290.3">ךיראת</text>
</g>
<text font-size="3.2" fill="#111" x="393.7" y="267.8">לקשמ</text>
<text font-size="3" fill="#111" x="205.7" y="258.2">תורעה</text>
<g font-size="2.9" fill="#111">
<text x="375.9" y="22.5">רתי</text>
<text x="375.9" y="25.6">:</text>
<text x="376.6" y="25.6">םיחטשמה</text>
</g>
<text font-size="2.9" x="328.5" y="232.7">ROBOSKIN</text>
<g font-size="2.8" fill="#111">
<text x="337.9" y="239.6">טוטרשה ההזמ</text>
<text x="217.4" y="284.1">\ Chamferהזאפ</text>
<text x="258" y="284.2">/ Angleתיווז</text>
</g>
<g font-size="2.8">
<text x="334.9" y="253.6">ROBOSKIN.0097</text>
<text x="205.6" y="280.8">±0.05</text>
<text x="207" y="277.2">&gt;0.5</text>
<text x="216" y="280.8">±0.05</text>
<text x="217.9" y="277.2">＞3</text>
<text x="227" y="280.8">±0.1</text>
<text x="228.5" y="277.2">＞6</text>
<text x="236.3" y="280.8">±0.15</text>
<text x="237.5" y="277.2">＞30</text>
<text x="247.4" y="280.8">±0.2</text>
<text x="247.4" y="277.2">＞120</text>
<text x="257.1" y="280.8">±0.3</text>
<text x="257.1" y="277.2">＞400</text>
<text x="266.6" y="277.2">＞1000</text>
<text x="267.3" y="280.8">±0.5</text>
<text x="278" y="277.2">＞2000</text>
<text x="279.9" y="280.8">±1</text>
<text x="207" y="287.8">&gt;0.5</text>
<text x="217.9" y="287.8">＞3</text>
<text x="228.5" y="287.8">＞6</text>
<text x="237.5" y="287.8">＞30</text>
<text x="248.4" y="287.8">&lt;10</text>
<text x="257.8" y="287.8">＞10</text>
<text x="268" y="287.8">＞50</text>
<text x="278.5" y="287.8">＞120</text>
<text x="207.1" y="291.3">±0.2</text>
<text x="217.3" y="291.3">±0.5</text>
<text x="228.5" y="291.3">±1</text>
<text x="238.7" y="291.3">±2</text>
<text x="248.6" y="291.1">±1°</text>
<text x="257.8" y="291.1">±30’</text>
<text x="268.1" y="291.1">±10’</text>
<text x="278.6" y="291.2">±20’</text>
</g>
<g font-size="2.7" fill="#111">
<text x="303.3" y="267.7">תווצ שיא</text>
<text x="32.6" y="271.9">IT13;תלוביס תגרד GB/T 1800.3-98, יפל :וניוצ אלש תויווק תודימל תולוביס3.</text>
</g>
<g font-size="2.6" fill="#111">
<text x="215.3" y="239.5">חטש ינפ לופיט</text>
<text x="37.3" y="251.7">תוינכט תושירד</text>
<text x="220.6" y="247.7">הרחשה</text>
</g>
<g font-size="2.5" fill="#111">
<text x="251.9" y="239.4">)ימיכ לופיט תוברל( ימרת לופיט</text>
<text x="373.2" y="267.3">הסרג רפסמ</text>
<text x="404.8" y="267.3">הדימ הנק</text>
</g>
<g font-size="2.4">
<text x="169.8" y="11.3">-0.03</text>
<text x="171" y="8.9">0</text>
<text x="309.1" y="12.9">-0.20</text>
<text x="309.1" y="15.4">-0.30</text>
<text x="168.4" y="29.6">±0.05</text>
<text x="228.3" y="27.6" transform="rotate(-90 228.3 27.6)">0</text>
<text x="230.8" y="28.8" transform="rotate(-90 230.8 28.8)">-0.03</text>
<text x="365.3" y="32" transform="rotate(-90 365.3 32)">0</text>
<text x="367.8" y="33.2" transform="rotate(-90 367.8 33.2)">-0.02</text>
<text x="90.1" y="116.7">-0.03</text>
<text x="91.3" y="114.2">0</text>
<text x="151.1" y="132">±0.05</text>
<text x="247.5" y="185.2">+0.20</text>
<text x="247.5" y="187.7">+0.10</text>
<text x="346" y="190" transform="rotate(-84 346 190)">± 0 .0 2 °</text>
<text x="297.7" y="218.1">±0.02°</text>
</g>
<text font-size="2.3" x="342.2" y="226.5">ROBOSKIN</text>
<g font-size="2.3" fill="#111">
<text x="231.9" y="273">\ Liner Measureתיווק הדימ</text>
<text x="32.4" y="276.3">K;הגרד GB/T1184-1996, יפל :וניוצ אלש םוקימו הרוצ תולוביס4.</text>
</g>
<g font-size="2.1" fill="#111">
<text x="31.8" y="280.2">בושח ןייפאמ ןייצמ CC, ◇ יטירק ןייפאמ ןייצמ ▽ ,טוטרשב5.</text>
<text x="31.8" y="284.5">רוקמה אוה 3D לדומ ,וניוצ אלש תודימל6.</text>
<text x="31.8" y="282.4">SC;</text>
<text x="31.8" y="286.7">;</text>
<text x="32.4" y="286.7">עבוקה</text>
</g>
<g font-size="2" fill="#111">
<text x="3.3" y="219">םיפתושמ םיקלח םושיר</text>
<text x="3.3" y="221">רזוח שומישב וא</text>
<text x="7.1" y="224.2">תקתעה</text>
<text x="7.1" y="226.3">טוטרש</text>
<text x="5.6" y="250.2">טוטרש רפסמ</text>
<text x="258.3" y="247.2">הישקה לופיט</text>
<text x="258.3" y="249.3">היפרהו</text>
<text x="296.6" y="251.9">ףכ תיילוסב בלצ ריצ</text>
<text x="5.6" y="252.3">םדוק רוקמ</text>
<text x="296.6" y="254">לגרה</text>
<text x="7" y="263.1">רפסמ</text>
<text x="31.8" y="261.8">רמוח יפדוע ,תודח תוניפ ריסהל שי1.</text>
<text x="31.8" y="264">;</text>
<text x="32.4" y="264">םידרגו</text>
<text x="7" y="265.3">רוקמ טוטרש</text>
<text x="31.8" y="266.6">םירוח יחתפ תוהקל שי: 0.5×45°; וניוצ אלש תווצק תייהק2.</text>
<text x="31.8" y="268.7">;</text>
<text x="32.4" y="268.7">םיגרבותמ</text>
<text x="305.4" y="274.2">Zhang</text>
<text x="305.4" y="276.3">Zhengyu</text>
</g>
<g font-size="1.7" fill="#111">
<text x="7" y="238.6">טוטרשה</text>
<text x="7" y="236.8">קתעה תקידב</text>
</g>
</svg>
